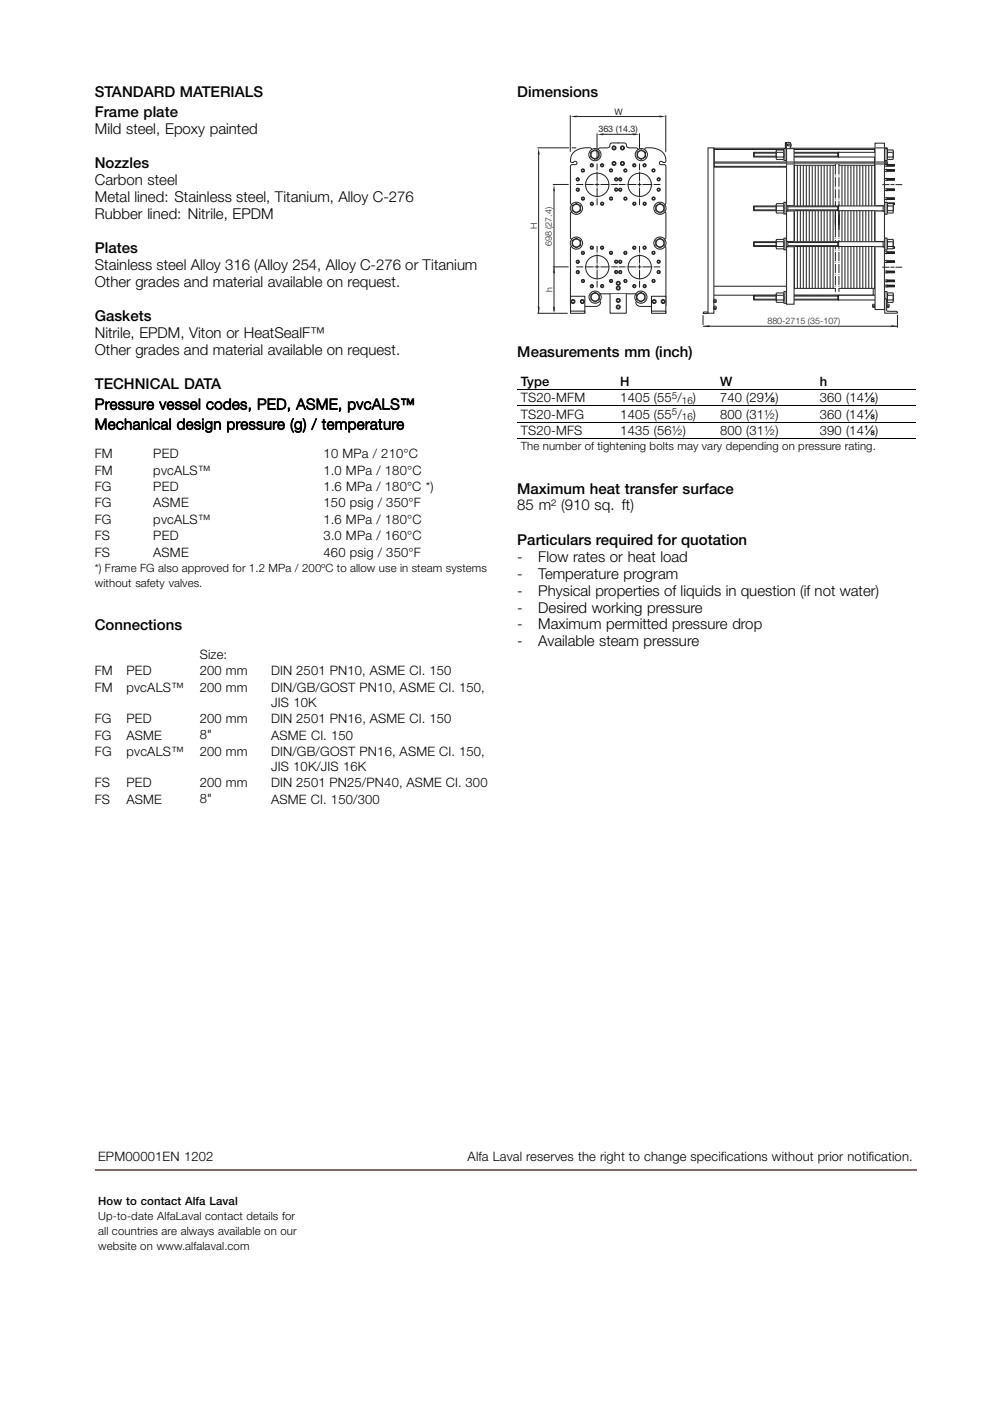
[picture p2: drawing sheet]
<svg xmlns="http://www.w3.org/2000/svg" width="210mm" height="297mm" viewBox="0 0 210 297" stroke-linecap="round" stroke-linejoin="round" font-family="sans-serif">
<path d="M151.2 60.7h33.9v1.9h-33.9z" fill="none" stroke="#231f20" stroke-width=".21"/>
<path d="M187.6 34.2h.5l-.1 .8-.4-.1z" fill="#fff"/>
<path d="M187.6 34.2h.5l-.1 .8-.4-.1z" fill="none" stroke="#231f20" stroke-width=".21"/>
<path d="M188.1 34.3l-.1 .5z" fill="#fff"/>
<path d="M188.1 34.3l-.1 .5" fill="none" stroke="#231f20" stroke-width=".21"/>
<path d="M187.6 34.8l.5 .1z" fill="#fff"/>
<path d="M187.6 34.9h.5" fill="none" stroke="#231f20" stroke-width=".21"/>
<path d="M187.7 34.4h.3z" fill="#fff"/>
<path d="M187.7 34.4h.3" fill="none" stroke="#231f20" stroke-width=".21"/>
<path d="M187.6 34.3l.1 .5z" fill="#fff"/>
<path d="M114 31.3h6.7M114.2 32.3v34.1M117.2 39.1h3.4M120.9 24.4v7.8M121.2 31.3h1M122.2 24.7h17.9M127.5 28.5h7.2M141.2 24.4v7.8M187.6 34.3l.1 .5M117.2 56.6h3.4M117.5 40.2v25.8M114 66.4h6.4" fill="none" stroke="#231f20" stroke-width=".21"/>
<g fill="#231f20">
<path d="M120.9 24.7l1.6-.2-.3 .2v.2z"/>
<path d="M139.7 24.5l1.5 .2-1.3 .2 .1-.2z"/>
<path d="M126.6 28.5l1.5-.2-.3 .2 .1 .2z"/>
<path d="M114.2 31.4l.2 1.5-.2-.3-.2 .1z"/>
<path d="M117.5 39.1l.2 1.6-.2-.3h-.2z"/>
<path d="M117.5 56.6l.2 1.6-.2-.4-.2 .1z"/>
<path d="M117.3 64.8l.2 .4 .2-.1-.2 1.3z"/>
<path d="M114 64.9l.2 .3 .2-.1-.2 1.3z"/>
</g>
<path d="M149.1 69.2h41.2M149.1 66.8v2.1M190.3 66.7v2.8" fill="none" stroke="#231f20" stroke-width=".21"/>
<g fill="#231f20">
<path d="M149.1 69.2l1.5-.2-.3 .2 .1 .2z"/>
<path d="M188.9 69l1.4 .2-1.6 .2 .3-.2z"/>
</g>
<circle cx="130.2" cy="34.7" r=".42" fill="#fff"/>
<circle cx="130.2" cy="34.7" r=".42" fill="none" stroke="#231f20" stroke-width=".21"/>
<path d="M129.9 34.5l.3-.2 .3 .2v.3l-.3 .2-.3-.2z" fill="#fff"/>
<path d="M129.9 34.5l.3-.2 .3 .2v.3l-.3 .2-.3-.2z" fill="none" stroke="#231f20" stroke-width=".21"/>
<circle cx="130.2" cy="34.7" r=".28" fill="#fff"/>
<circle cx="130.2" cy="34.7" r=".28" fill="none" stroke="#231f20" stroke-width=".21"/>
<circle cx="132" cy="34.7" r=".42" fill="#fff"/>
<circle cx="132" cy="34.7" r=".42" fill="none" stroke="#231f20" stroke-width=".21"/>
<path d="M131.7 34.5l.3-.2 .3 .2v.3l-.3 .2-.3-.2z" fill="#fff"/>
<path d="M131.7 34.5l.3-.2 .3 .2v.3l-.3 .2-.3-.2z" fill="none" stroke="#231f20" stroke-width=".21"/>
<circle cx="132" cy="34.7" r=".28" fill="#fff"/>
<circle cx="132" cy="34.7" r=".28" fill="none" stroke="#231f20" stroke-width=".21"/>
<circle cx="130.2" cy="31.4" r=".42" fill="#fff"/>
<circle cx="130.2" cy="31.4" r=".42" fill="none" stroke="#231f20" stroke-width=".21"/>
<path d="M129.9 31.2l.3-.2 .3 .2v.3l-.3 .2-.3-.2z" fill="#fff"/>
<path d="M129.9 31.2l.3-.2 .3 .2v.3l-.3 .2-.3-.2z" fill="none" stroke="#231f20" stroke-width=".21"/>
<circle cx="130.2" cy="31.4" r=".28" fill="#fff"/>
<circle cx="130.2" cy="31.4" r=".28" fill="none" stroke="#231f20" stroke-width=".21"/>
<circle cx="132" cy="31.4" r=".42" fill="#fff"/>
<circle cx="132" cy="31.4" r=".42" fill="none" stroke="#231f20" stroke-width=".21"/>
<path d="M131.7 31.2l.3-.2 .3 .2v.3l-.3 .2-.3-.2z" fill="#fff"/>
<path d="M131.7 31.2l.3-.2 .3 .2v.3l-.3 .2-.3-.2z" fill="none" stroke="#231f20" stroke-width=".21"/>
<circle cx="132" cy="31.4" r=".28" fill="#fff"/>
<circle cx="132" cy="31.4" r=".28" fill="none" stroke="#231f20" stroke-width=".21"/>
<path d="M150.9 63.8l.2-.1v2.8h-2l.2-.4h1.5z" fill="#fff"/>
<path d="M131.1 30.3h-1.4a.67 .67 0 0 0-.5 .8l-.4 .2-1.7 .1a1.09 1.09 0 0 0-.2 1.3v.1h-1.5l-.1-1.4a4.3 4.3 0 0 0-3.8 1.1l-.4 .7-.2 1 .1 .2h.6l.4-.2 .2 .1 .1 .3a.89 .89 0 0 1-1 .3l-.3 .1-.1 .3v7.8l.2 .2 .5 .1v1.5h-.5l-.2 .3v5.2l.1 .2 .6 .1v1.6h-.5l-.2 .2v12.2l.3 .3h5.1a.97 .97 0 0 0 1-.9l-.2-.2-.9-.1v-1.5h4.9M150.9 63.8l.2-.1v2.8h-2l.2-.4h1.5z" fill="none" stroke="#231f20" stroke-width=".21"/>
<circle cx="122.2" cy="44.2" r="1.29" fill="#fff"/>
<circle cx="122.2" cy="44.2" r="1.29" fill="none" stroke="#231f20" stroke-width=".21"/>
<path d="M121.3 43.6l.9-.5 .9 .5v1.1l-.9 .5-.9-.5z" fill="#fff"/>
<path d="M121.3 43.6l.9-.5 .9 .5v1.1l-.9 .5-.9-.5z" fill="none" stroke="#231f20" stroke-width=".21"/>
<circle cx="122.2" cy="44.2" r=".83" fill="#fff"/>
<circle cx="122.2" cy="44.2" r=".83" fill="none" stroke="#231f20" stroke-width=".21"/>
<circle cx="126.1" cy="32.8" r="1.29" fill="#fff"/>
<circle cx="126.1" cy="32.8" r="1.29" fill="none" stroke="#231f20" stroke-width=".21"/>
<path d="M125.2 32.3l.9-.6 .9 .6v1l-.9 .5-.9-.5z" fill="#fff"/>
<path d="M125.2 32.3l.9-.6 .9 .6v1l-.9 .5-.9-.5z" fill="none" stroke="#231f20" stroke-width=".21"/>
<circle cx="126.1" cy="32.8" r=".83" fill="#fff"/>
<circle cx="126.1" cy="32.8" r=".83" fill="none" stroke="#231f20" stroke-width=".21"/>
<circle cx="122.2" cy="51.5" r="1.29" fill="#fff"/>
<circle cx="122.2" cy="51.5" r="1.29" fill="none" stroke="#231f20" stroke-width=".21"/>
<path d="M121.3 51l.9-.5 .9 .5v1l-.9 .6-.9-.6z" fill="#fff"/>
<path d="M121.3 51l.9-.5 .9 .5v1l-.9 .6-.9-.6z" fill="none" stroke="#231f20" stroke-width=".21"/>
<circle cx="122.2" cy="51.5" r=".83" fill="#fff"/>
<circle cx="122.2" cy="51.5" r=".83" fill="none" stroke="#231f20" stroke-width=".21"/>
<circle cx="126.2" cy="63" r="1.29" fill="#fff"/>
<circle cx="126.2" cy="63" r="1.29" fill="none" stroke="#231f20" stroke-width=".21"/>
<path d="M125.3 62.5l.9-.5 .9 .5v1l-.9 .5-.9-.5z" fill="#fff"/>
<path d="M125.3 62.5l.9-.5 .9 .5v1l-.9 .5-.9-.5z" fill="none" stroke="#231f20" stroke-width=".21"/>
<circle cx="126.2" cy="63" r=".83" fill="#fff"/>
<circle cx="126.2" cy="63" r=".83" fill="none" stroke="#231f20" stroke-width=".21"/>
<path d="M121 62.8h3v3.6h-3z" fill="#fff"/>
<path d="M121 62.8h3v3.6h-3z" fill="none" stroke="#231f20" stroke-width=".21"/>
<path d="M121 66h3v.4h-3z" fill="#fff"/>
<path d="M121 66h3v.4h-3z" fill="none" stroke="#231f20" stroke-width=".21"/>
<circle cx="131.1" cy="62.9" r=".28" fill="#fff"/>
<g fill="none" stroke="#231f20" stroke-width=".21">
<path d="M126.6 28.3v5.7"/>
<circle cx="131.1" cy="62.9" r=".28"/>
</g>
<path d="M134 28.3l1.6 .2-1.3 .2v-.2z" fill="#231f20"/>
<path d="M131 30.3h1.4a.67 .67 0 0 1 .5 .8l.4 .2 1.7 .1a1.09 1.09 0 0 1 .3 1.3v.1h1.4l.1-1.4a4.3 4.3 0 0 1 3.9 1.1l.3 .7 .2 1-.1 .2h-.6l-.3-.2-.3 .1-.1 .3a.89 .89 0 0 0 1 .3l.3 .1 .1 .3v7.8l-.1 .2-.6 .1v1.5h.5l.2 .3v5.2l-.1 .2-.6 .1v1.6h.5l.2 .2v12.2l-.3 .3h-5.1a.97 .97 0 0 1-1-.9l.2-.2 .9-.1v-1.5h-4.9" fill="none" stroke="#231f20" stroke-width=".21"/>
<circle cx="139.9" cy="44.2" r="1.29" fill="#fff"/>
<circle cx="139.9" cy="44.2" r="1.29" fill="none" stroke="#231f20" stroke-width=".21"/>
<path d="M139 43.6l.9-.5 .9 .5v1.1l-.9 .5-.9-.5z" fill="#fff"/>
<path d="M139 43.6l.9-.5 .9 .5v1.1l-.9 .5-.9-.5z" fill="none" stroke="#231f20" stroke-width=".21"/>
<circle cx="139.9" cy="44.2" r=".83" fill="#fff"/>
<circle cx="139.9" cy="44.2" r=".83" fill="none" stroke="#231f20" stroke-width=".21"/>
<circle cx="139.9" cy="51.5" r="1.29" fill="#fff"/>
<circle cx="139.9" cy="51.5" r="1.29" fill="none" stroke="#231f20" stroke-width=".21"/>
<path d="M139 51l.9-.5 .9 .5v1l-.9 .6-.9-.6z" fill="#fff"/>
<path d="M139 51l.9-.5 .9 .5v1l-.9 .6-.9-.6z" fill="none" stroke="#231f20" stroke-width=".21"/>
<circle cx="139.9" cy="51.5" r=".83" fill="#fff"/>
<circle cx="139.9" cy="51.5" r=".83" fill="none" stroke="#231f20" stroke-width=".21"/>
<path d="M138.1 62.8h3.1v3.6h-3.1z" fill="#fff"/>
<path d="M138.1 62.8h3.1v3.6h-3.1z" fill="none" stroke="#231f20" stroke-width=".21"/>
<path d="M138.1 66h3.1v.4h-3.1z" fill="#fff"/>
<path d="M138.1 66h3.1v.4h-3.1z" fill="none" stroke="#231f20" stroke-width=".21"/>
<path d="M129.3 62.3h3.5v4.1h-3.5z" fill="#fff"/>
<path d="M135.6 28.3v5.7M129.3 62.3v4.1h3.5v-4.1" fill="none" stroke="#231f20" stroke-width=".21"/>
<path d="M150.1 31.3h1.3v35.1h-1.3z" fill="#fff"/>
<path d="M150.1 31.3h1.3v35.1h-1.3z" fill="none" stroke="#231f20" stroke-width=".21"/>
<path d="M151.5 31.4h34v4h-34z" fill="#fff"/>
<path d="M151.5 31.4h34v4h-34zM151.5 34.3h34M151.5 34.6h34M151.5 31.7h34M151.5 35.3h34" fill="none" stroke="#231f20" stroke-width=".21"/>
<path d="M168.4 35h17.1v26.1h-17.1z" fill="#fff"/>
<g fill="none" stroke="#231f20" stroke-width=".21">
<path d="M168.4 35h17.1v26.1h-17.1zM169.1 35v26.1M169.7 35v26.1M170.3 35v26.1M171 35v26.1M171.6 35v26.1M172.2 35v26.1M172.8 35v26.1M173.5 35v26.1M174.1 35v26.1M174.7 35v26.1M175.4 35v26.1"/>
<path d="M176 35v26.1M176.6 35v26.1M177.6 35v26.1M178.5 35v26.1M179.2 35v26.1M179.8 35v26.1M180.4 35v26.1M181 35v26.1M181.7 35v26.1M182.3 35v26.1M182.9 35v26.1M183.6 35v26.1"/>
<path d="M184.2 35v26.1M184.8 35v26.1"/>
</g>
<path d="M177.1 34.9h.8v26.7h-.8z" fill="#fff"/>
<g fill="none" stroke="#231f20" stroke-width=".21">
<path d="M177.1 34.7v2.3M177.1 37.2v.2M177.1 37.6v2M177.1 39.8v.1M177.9 34.7v2.3M177.9 37.2v.2M177.9 37.6v2M177.9 39.8v.1M177.1 40.1v2M177.1 42.3v.1M177.1 42.7v7.6M177.1 50.5v.2"/>
<path d="M177.1 50.9v2M177.1 53.1v.1M177.1 53.4v2M177.1 55.6v.1M177.1 56v1.9M177.1 58.1v.2M177.1 58.5v2M177.9 40.1v2M177.9 42.3v.1M177.9 42.7v7.6M177.9 50.5v.2M177.9 50.9v2"/>
<path d="M177.9 53.1v.1M177.9 53.4v2M177.9 55.6v.1M177.9 56v1.9M177.9 58.1v.2M177.9 58.5v2M177.1 60.7v.1M177.1 61v.9M177.9 60.7v.1M177.9 61v.9"/>
</g>
<path d="M185.1 64.5l.4 .1-.1 .6h-.3z" fill="#fff"/>
<path d="M185.1 64.5l.4 .1-.1 .6h-.3z" fill="none" stroke="#231f20" stroke-width=".21"/>
<path d="M185.5 64.6l-.1 .4z" fill="#fff"/>
<path d="M185.5 64.6l-.1 .4" fill="none" stroke="#231f20" stroke-width=".21"/>
<path d="M185.1 65l.4 .1z" fill="#fff"/>
<path d="M185 65.1h.5" fill="none" stroke="#231f20" stroke-width=".21"/>
<path d="M185.1 64.7h.3z" fill="#fff"/>
<path d="M185.1 64.7h.3" fill="none" stroke="#231f20" stroke-width=".21"/>
<path d="M185 64.6l.1 .4z" fill="#fff"/>
<path d="M185 64.6l.1 .4" fill="none" stroke="#231f20" stroke-width=".21"/>
<path d="M151.4 63.5h.4v.6h-.4z" fill="#fff"/>
<path d="M151.4 63.5h.4v.6h-.4z" fill="none" stroke="#231f20" stroke-width=".21"/>
<path d="M151.8 63.6v.4z" fill="#fff"/>
<path d="M151.8 63.6v.4" fill="none" stroke="#231f20" stroke-width=".21"/>
<path d="M151.4 64l.4 .1z" fill="#fff"/>
<path d="M151.4 64.1h.4" fill="none" stroke="#231f20" stroke-width=".21"/>
<path d="M151.4 63.6h.4z" fill="#fff"/>
<path d="M151.4 63.6h.4" fill="none" stroke="#231f20" stroke-width=".21"/>
<path d="M151.4 63.6v.4z" fill="#fff"/>
<path d="M151.4 63.6v.4" fill="none" stroke="#231f20" stroke-width=".21"/>
<path d="M151.4 64.9l.4 .1v.6h-.4z" fill="#fff"/>
<path d="M151.4 64.9l.4 .1v.6h-.4z" fill="none" stroke="#231f20" stroke-width=".21"/>
<path d="M151.8 65v.4z" fill="#fff"/>
<path d="M151.8 65v.4" fill="none" stroke="#231f20" stroke-width=".21"/>
<path d="M151.4 65.4l.4 .1z" fill="#fff"/>
<path d="M151.4 65.5h.4" fill="none" stroke="#231f20" stroke-width=".21"/>
<path d="M151.4 65.1h.4z" fill="#fff"/>
<path d="M151.4 65.1h.4" fill="none" stroke="#231f20" stroke-width=".21"/>
<path d="M151.4 65v.4z" fill="#fff"/>
<path d="M151.4 65v.4" fill="none" stroke="#231f20" stroke-width=".21"/>
<path d="M187.5 53.4h2.1l.1 .2-2.2 .1z" fill="#fff"/>
<path d="M187.5 53.4l2.2 .1-.1 .2h-2.1M188.2 53.5v.2M189.6 53.4v.3M189.6 53.5l-1.5-.1v.4l1.5-.1" fill="none" stroke="#231f20" stroke-width=".21"/>
<path d="M187.5 52.3h2.1l.1 .3-2.2 .1z" fill="#fff"/>
<path d="M187.5 52.3l2.2 .1-.1 .3h-2.1M188.2 52.4v.2M189.6 52.3v.4M189.6 52.4l-1.5-.1v.4l1.5-.1" fill="none" stroke="#231f20" stroke-width=".21"/>
<path d="M187.5 55.3h2.1l.1 .2-2.2 .1z" fill="#fff"/>
<path d="M187.5 55.3l2.2 .1-.1 .2h-2.1M188.2 55.4v.2M189.6 55.3v.3M189.6 55.4l-1.5-.1v.4l1.5-.1" fill="none" stroke="#231f20" stroke-width=".21"/>
<path d="M187.5 59.4h2.1l.1 .2-2.2 .1z" fill="#fff"/>
<path d="M187.5 59.4l2.2 .1-.1 .2h-2.1M188.2 59.5v.1M189.6 59.4v.3M189.6 59.5l-1.5-.1v.3l1.5-.1" fill="none" stroke="#231f20" stroke-width=".21"/>
<path d="M187.5 60.5h2.1l.1 .2-2.2 .1z" fill="#fff"/>
<path d="M187.5 60.5l2.2 .1-.1 .2h-2.1M188.2 60.5v.2M189.6 60.5v.3M189.6 60.5l-1.5-.1v.4l1.5-.1" fill="none" stroke="#231f20" stroke-width=".21"/>
<path d="M187.5 57.5h2.1l.1 .2-2.2 .1z" fill="#fff"/>
<path d="M187.5 57.5l2.2 .1-.1 .2h-2.1M188.2 57.6v.1M189.6 57.5v.4M189.6 57.6l-1.5-.1v.3h1.5" fill="none" stroke="#231f20" stroke-width=".21"/>
<path d="M187.5 35.9h2.1l.1 .3-2.2 .1z" fill="#fff"/>
<path d="M187.5 35.9l2.2 .2-.1 .2h-2.1M188.2 36v.2M189.6 35.9v.4M189.6 36l-1.5-.1v.4l1.5-.1" fill="none" stroke="#231f20" stroke-width=".21"/>
<path d="M187.5 34.9h2.1l.1 .2-2.2 .1z" fill="#fff"/>
<path d="M187.5 34.9l2.2 .1-.1 .2h-2.1M188.2 35v.1M189.6 34.9v.3M189.6 35l-1.5-.1v.3h1.5" fill="none" stroke="#231f20" stroke-width=".21"/>
<path d="M187.5 37.8h2.1l.1 .3-2.2 .1z" fill="#fff"/>
<path d="M187.5 37.8l2.2 .1-.1 .3h-2.1M188.2 37.9v.2M189.6 37.8v.4M189.6 37.9l-1.5-.1v.4l1.5-.1" fill="none" stroke="#231f20" stroke-width=".21"/>
<path d="M187.5 41.9h2.1l.1 .3-2.2 .1z" fill="#fff"/>
<path d="M187.5 41.9l2.2 .1-.1 .3h-2.1M188.2 42v.2M189.6 41.9v.4M189.6 42l-1.5-.1v.4l1.5-.1" fill="none" stroke="#231f20" stroke-width=".21"/>
<path d="M187.5 43h2.1l.1 .3-2.2 .1z" fill="#fff"/>
<path d="M187.5 43l2.2 .1-.1 .3h-2.1M188.2 43.1v.2M189.6 43v.4M189.6 43.1l-1.5-.1v.4l1.5-.1" fill="none" stroke="#231f20" stroke-width=".21"/>
<path d="M187.5 40h2.1l.1 .3-2.2 .1z" fill="#fff"/>
<path d="M187.5 40l2.2 .1-.1 .3h-2.1M188.2 40.1v.2M189.6 40v.4M189.6 40.1l-1.5-.1v.4l1.5-.1" fill="none" stroke="#231f20" stroke-width=".21"/>
<path d="M159.8 62.6h27.7l.1 .9-27.7 .1z" fill="#fff"/>
<path d="M159.8 62.8h17.8v.6h-17.8M159.8 62.6h27.7l.1 .9-27.7 .1zM159.9 62.6v1M177.6 62.8l.2-.2v1l-.2-.2" fill="none" stroke="#231f20" stroke-width=".21"/>
<path d="M188.2 62.1h1.1l.1 .1-.1 1.9h-1.1l-.1-1.7z" fill="#fff"/>
<path d="M188.2 62.1h1.1l.1 .1-.1 1.9h-1.1l-.1-1.7z" fill="none" stroke="#231f20" stroke-width=".21"/>
<path d="M189.4 62.4l-.1 .2 .1 .5-.2 .5z" fill="#fff"/>
<path d="M189.4 62.4l-.1 .2 .1 .5-.2 .5" fill="none" stroke="#231f20" stroke-width=".21"/>
<path d="M188.2 63.7l1-.1 .2 .2h-1.3z" fill="#fff"/>
<path d="M188.1 63.8l.2-.2h.9l.2 .2" fill="none" stroke="#231f20" stroke-width=".21"/>
<path d="M188.3 62.6h1z" fill="#fff"/>
<path d="M188.3 62.6h1" fill="none" stroke="#231f20" stroke-width=".21"/>
<path d="M188.1 62.4l.2 1.2-.2-.5 .2-.5z" fill="#fff"/>
<path d="M188.1 62.4l.2 .2-.2 .5 .2 .5" fill="none" stroke="#231f20" stroke-width=".21"/>
<path d="M166.7 62.5h1.7z" fill="#fff"/>
<path d="M166.7 62.5h1.7" fill="none" stroke="#231f20" stroke-width=".21"/>
<path d="M166.7 63.7h1.7z" fill="#fff"/>
<path d="M166.7 63.7h1.7" fill="none" stroke="#231f20" stroke-width=".21"/>
<path d="M166.7 62.5h.3v1.2h-.3z" fill="#fff"/>
<path d="M166.7 62.5h.3v1.2h-.3z" fill="none" stroke="#231f20" stroke-width=".21"/>
<path d="M185.5 62.5h2z" fill="#fff"/>
<path d="M185.5 62.5h2" fill="none" stroke="#231f20" stroke-width=".21"/>
<path d="M185.5 63.7h2z" fill="#fff"/>
<path d="M185.5 63.7h2" fill="none" stroke="#231f20" stroke-width=".21"/>
<path d="M166.2 61.8l.5 .1v2.4h-.5z" fill="#fff"/>
<path d="M166.2 61.8l.5 .1v2.4h-.5z" fill="none" stroke="#231f20" stroke-width=".21"/>
<path d="M164.7 62.1h1.4l.1 .1-.1 1.9h-1.5v-1.7z" fill="#fff"/>
<path d="M164.7 62.1h1.4l.1 .1-.1 1.9h-1.5v-1.7z" fill="none" stroke="#231f20" stroke-width=".21"/>
<path d="M164.6 62.4l.1 1.2-.1-.5 .1-.5z" fill="#fff"/>
<path d="M164.6 62.4l.1 .2-.1 .5 .1 .5" fill="none" stroke="#231f20" stroke-width=".21"/>
<path d="M164.6 63.7l1.5-.1 .1 .2h-1.6z" fill="#fff"/>
<path d="M164.6 63.8l.1-.2h1.4l.1 .2" fill="none" stroke="#231f20" stroke-width=".21"/>
<path d="M166.2 62.4l-.1 .2 .1 .5-.1 .5z" fill="#fff"/>
<path d="M166.2 62.4l-.1 .2 .1 .5-.1 .5" fill="none" stroke="#231f20" stroke-width=".21"/>
<path d="M164.7 62.6h1.4z" fill="#fff"/>
<path d="M164.7 62.6h1.4" fill="none" stroke="#231f20" stroke-width=".21"/>
<path d="M187.2 62.6h.4v1.1h-.4z" fill="#fff"/>
<path d="M187.2 62.6h.4v1.1h-.4z" fill="none" stroke="#231f20" stroke-width=".21"/>
<path d="M187.6 61.8l.5 .1v2.5l-.5-.1z" fill="#fff"/>
<path d="M187.6 61.8l.5 .1v2.5l-.5-.1z" fill="none" stroke="#231f20" stroke-width=".21"/>
<path d="M187.6 63.3l.3 .1 .1 .2v2.3l2 .1 .2 .1 .1 .3h-2.7z" fill="#fff"/>
<path d="M187.6 63.3l.3 .1 .1 .2v2.3l2 .1 .2 .1 .1 .3h-2.7z" fill="none" stroke="#231f20" stroke-width=".21"/>
<path d="M187.6 31.3l.5 .1-.1 .7h-.4z" fill="#fff"/>
<path d="M187.6 31.3l.5 .1-.1 .7h-.4z" fill="none" stroke="#231f20" stroke-width=".21"/>
<path d="M188.1 31.4l-.1 .5z" fill="#fff"/>
<path d="M188.1 31.4l-.1 .5" fill="none" stroke="#231f20" stroke-width=".21"/>
<path d="M187.6 31.9l.5 .1z" fill="#fff"/>
<path d="M187.6 32h.5" fill="none" stroke="#231f20" stroke-width=".21"/>
<path d="M187.7 31.5h.3z" fill="#fff"/>
<path d="M187.7 31.5h.3" fill="none" stroke="#231f20" stroke-width=".21"/>
<path d="M187.6 31.4l.1 .5z" fill="#fff"/>
<path d="M187.6 31.4l.1 .5" fill="none" stroke="#231f20" stroke-width=".21"/>
<path d="M188.1 64.5l.4 .1-.1 .6h-.3z" fill="#fff"/>
<path d="M188.1 64.5l.4 .1-.1 .6h-.3z" fill="none" stroke="#231f20" stroke-width=".21"/>
<path d="M188.5 64.6l-.1 .4z" fill="#fff"/>
<path d="M188.5 64.6l-.1 .4" fill="none" stroke="#231f20" stroke-width=".21"/>
<path d="M188.1 65l.4 .1z" fill="#fff"/>
<path d="M188 65.1h.5" fill="none" stroke="#231f20" stroke-width=".21"/>
<path d="M188.1 64.7h.3z" fill="#fff"/>
<path d="M188.1 64.7h.3" fill="none" stroke="#231f20" stroke-width=".21"/>
<path d="M188 64.6l.1 .4z" fill="#fff"/>
<path d="M188 64.6l.1 .4" fill="none" stroke="#231f20" stroke-width=".21"/>
<circle cx="167.1" cy="30.8" r=".62" fill="#fff"/>
<circle cx="167.1" cy="30.8" r=".62" fill="none" stroke="#231f20" stroke-width=".21"/>
<path d="M166.7 30.2h.8v3.8h-.8z" fill="#fff"/>
<path d="M166.7 30.2h.8v3.8h-.8z" fill="none" stroke="#231f20" stroke-width=".21"/>
<path d="M166.5 30.2h.2v3.8h-.2z" fill="#fff"/>
<path d="M166.5 30.2h.2v3.8h-.2z" fill="none" stroke="#231f20" stroke-width=".21"/>
<circle cx="167.2" cy="30.7" r=".2" fill="#fff"/>
<circle cx="167.2" cy="30.7" r=".2" fill="none" stroke="#231f20" stroke-width=".21"/>
<path d="M159.8 32.3h27.7l.1 .9-27.7 .1z" fill="#fff"/>
<path d="M159.8 32.5h17.8v.6h-17.8M159.8 32.3h27.7l.1 .9-27.7 .1zM159.9 32.3v1M177.6 32.5l.2-.2v1l-.2-.2" fill="none" stroke="#231f20" stroke-width=".21"/>
<path d="M188.2 31.8h1.1l.1 .1-.1 1.9-1.1-.1-.1-1.6z" fill="#fff"/>
<path d="M188.2 31.8h1.1l.1 .1-.1 1.9-1.1-.1-.1-1.6z" fill="none" stroke="#231f20" stroke-width=".21"/>
<path d="M189.4 32.1l-.1 .2 .1 .5-.2 .5z" fill="#fff"/>
<path d="M189.4 32.1l-.1 .2 .1 .5-.2 .5" fill="none" stroke="#231f20" stroke-width=".21"/>
<path d="M188.2 33.3h1l.2 .2h-1.3z" fill="#fff"/>
<path d="M188.1 33.5l.2-.2h.9l.2 .2" fill="none" stroke="#231f20" stroke-width=".21"/>
<path d="M188.3 32.3h1z" fill="#fff"/>
<path d="M188.3 32.3h1" fill="none" stroke="#231f20" stroke-width=".21"/>
<path d="M188.1 32.1l.2 1.2-.2-.5 .2-.5z" fill="#fff"/>
<path d="M188.1 32.1l.2 .2-.2 .5 .2 .5" fill="none" stroke="#231f20" stroke-width=".21"/>
<path d="M166.7 32.2h1.7z" fill="#fff"/>
<path d="M166.7 32.2h1.7" fill="none" stroke="#231f20" stroke-width=".21"/>
<path d="M166.7 33.4h1.7z" fill="#fff"/>
<path d="M166.7 33.4h1.7" fill="none" stroke="#231f20" stroke-width=".21"/>
<path d="M166.7 32.2h.3v1.2h-.3z" fill="#fff"/>
<path d="M166.7 32.2h.3v1.2h-.3z" fill="none" stroke="#231f20" stroke-width=".21"/>
<path d="M185.5 32.2h2z" fill="#fff"/>
<path d="M185.5 32.2h2" fill="none" stroke="#231f20" stroke-width=".21"/>
<path d="M185.5 33.4h2z" fill="#fff"/>
<path d="M185.5 33.4h2" fill="none" stroke="#231f20" stroke-width=".21"/>
<path d="M166.2 31.5h.5v2.5h-.5z" fill="#fff"/>
<path d="M166.2 31.5h.5v2.5h-.5z" fill="none" stroke="#231f20" stroke-width=".21"/>
<path d="M164.7 31.8h1.4l.1 .1-.1 1.9-1.5-.1v-1.6z" fill="#fff"/>
<path d="M164.7 31.8h1.4l.1 .1-.1 1.9-1.5-.1v-1.6z" fill="none" stroke="#231f20" stroke-width=".21"/>
<path d="M164.6 32.1l.1 1.2-.1-.5 .1-.5z" fill="#fff"/>
<path d="M164.6 32.1l.1 .2-.1 .5 .1 .5" fill="none" stroke="#231f20" stroke-width=".21"/>
<path d="M164.6 33.3h1.5l.1 .2h-1.6z" fill="#fff"/>
<path d="M164.6 33.5l.1-.2h1.4l.1 .2" fill="none" stroke="#231f20" stroke-width=".21"/>
<path d="M166.2 32.1l-.1 .2 .1 .5-.1 .5z" fill="#fff"/>
<path d="M166.2 32.1l-.1 .2 .1 .5-.1 .5" fill="none" stroke="#231f20" stroke-width=".21"/>
<path d="M164.7 32.3h1.4z" fill="#fff"/>
<path d="M164.7 32.3h1.4" fill="none" stroke="#231f20" stroke-width=".21"/>
<path d="M187.2 32.2h.4v1.2h-.4z" fill="#fff"/>
<path d="M187.2 32.2h.4v1.2h-.4z" fill="none" stroke="#231f20" stroke-width=".21"/>
<path d="M187.6 31.5h.5v2.6l-.5-.1z" fill="#fff"/>
<path d="M187.6 31.5h.5v2.6l-.5-.1z" fill="none" stroke="#231f20" stroke-width=".21"/>
<path d="M185.5 30.4h2v35.2h-2z" fill="#fff"/>
<path d="M185.5 30.4h2v35.2h-2z" fill="none" stroke="#231f20" stroke-width=".21"/>
<path d="M185.5 34.4h2z" fill="#fff"/>
<path d="M185.5 34.4h2" fill="none" stroke="#231f20" stroke-width=".21"/>
<path d="M185.5 34.8h2z" fill="#fff"/>
<path d="M185.5 34.8h2" fill="none" stroke="#231f20" stroke-width=".21"/>
<path d="M166.8 31.5h1.6v33h-1.6z" fill="#fff"/>
<path d="M166.8 31.5h1.6v33h-1.6z" fill="none" stroke="#231f20" stroke-width=".21"/>
<path d="M166.8 34.4h1.6z" fill="#fff"/>
<path d="M166.8 34.4h1.6" fill="none" stroke="#231f20" stroke-width=".21"/>
<path d="M166.8 34.8h1.6z" fill="#fff"/>
<path d="M166.8 34.8h1.6M187.1 39.1h1.4M188.6 39.1h.1M188.8 39.1h.9M189.8 39.1h.1M189.9 39.1h1.4M187.1 56.7h1.4M188.6 56.7h.1M188.8 56.7h.9M189.8 56.7h.1M189.9 56.7h1.4" fill="none" stroke="#231f20" stroke-width=".21"/>
<path d="M159.8 43.7h27.7l.1 .9-27.7 .1z" fill="#fff"/>
<path d="M159.8 43.8h17.8v.7h-17.8M159.8 43.7h27.7l.1 .9-27.7 .1zM159.9 43.7v1M177.6 43.8l.2-.1v1l-.2-.2" fill="none" stroke="#231f20" stroke-width=".21"/>
<path d="M188.2 43.2h1.1l.1 .1-.1 1.9-1.1-.1-.1-1.7z" fill="#fff"/>
<path d="M188.2 43.2h1.1l.1 .1-.1 1.9-1.1-.1-.1-1.7z" fill="none" stroke="#231f20" stroke-width=".21"/>
<path d="M189.4 43.4l-.1 .3 .1 .5-.2 .5z" fill="#fff"/>
<path d="M189.4 43.4l-.1 .3 .1 .5-.2 .5" fill="none" stroke="#231f20" stroke-width=".21"/>
<path d="M188.2 44.7h1l.2 .2h-1.3z" fill="#fff"/>
<path d="M188.1 44.9l.2-.2h.9l.2 .2" fill="none" stroke="#231f20" stroke-width=".21"/>
<path d="M188.3 43.7h1z" fill="#fff"/>
<path d="M188.3 43.7h1" fill="none" stroke="#231f20" stroke-width=".21"/>
<path d="M188.1 43.4l.2 1.3-.2-.5 .2-.5z" fill="#fff"/>
<path d="M188.1 43.4l.2 .3-.2 .5 .2 .5" fill="none" stroke="#231f20" stroke-width=".21"/>
<path d="M166.7 43.6h1.7z" fill="#fff"/>
<path d="M166.7 43.6h1.7" fill="none" stroke="#231f20" stroke-width=".21"/>
<path d="M166.7 44.7h1.7z" fill="#fff"/>
<path d="M166.7 44.7h1.7" fill="none" stroke="#231f20" stroke-width=".21"/>
<path d="M166.7 43.6h.3v1.1h-.3z" fill="#fff"/>
<path d="M166.7 43.6h.3v1.1h-.3z" fill="none" stroke="#231f20" stroke-width=".21"/>
<path d="M185.5 43.6h2z" fill="#fff"/>
<path d="M185.5 43.6h2" fill="none" stroke="#231f20" stroke-width=".21"/>
<path d="M185.5 44.7h2z" fill="#fff"/>
<path d="M185.5 44.7h2" fill="none" stroke="#231f20" stroke-width=".21"/>
<path d="M166.2 42.9h.5v2.5l-.5-.1z" fill="#fff"/>
<path d="M166.2 42.9h.5v2.5l-.5-.1z" fill="none" stroke="#231f20" stroke-width=".21"/>
<path d="M164.7 43.2h1.4l.1 .1-.1 1.9-1.5-.1v-1.7z" fill="#fff"/>
<path d="M164.7 43.2h1.4l.1 .1-.1 1.9-1.5-.1v-1.7z" fill="none" stroke="#231f20" stroke-width=".21"/>
<path d="M164.6 43.4l.1 1.3-.1-.5 .1-.5z" fill="#fff"/>
<path d="M164.6 43.4l.1 .3-.1 .5 .1 .5" fill="none" stroke="#231f20" stroke-width=".21"/>
<path d="M164.6 44.7h1.5l.1 .2h-1.6z" fill="#fff"/>
<path d="M164.6 44.9l.1-.2h1.4l.1 .2" fill="none" stroke="#231f20" stroke-width=".21"/>
<path d="M166.2 43.4l-.1 .3 .1 .5-.1 .5z" fill="#fff"/>
<path d="M166.2 43.4l-.1 .3 .1 .5-.1 .5" fill="none" stroke="#231f20" stroke-width=".21"/>
<path d="M164.7 43.7h1.4z" fill="#fff"/>
<path d="M164.7 43.7h1.4" fill="none" stroke="#231f20" stroke-width=".21"/>
<path d="M187.2 43.6h.4v1.2h-.4z" fill="#fff"/>
<path d="M187.2 43.6h.4v1.2h-.4z" fill="none" stroke="#231f20" stroke-width=".21"/>
<path d="M187.6 42.9h.5v2.5h-.5z" fill="#fff"/>
<path d="M187.6 42.9h.5v2.5h-.5z" fill="none" stroke="#231f20" stroke-width=".21"/>
<path d="M159.8 51.3h27.7l.1 .9-27.7 .1z" fill="#fff"/>
<path d="M159.8 51.4h17.8v.7h-17.8M159.8 51.3h27.7l.1 .9-27.7 .1zM159.9 51.3v1M177.6 51.4l.2-.1v1l-.2-.2" fill="none" stroke="#231f20" stroke-width=".21"/>
<path d="M188.2 50.8h1.1l.1 .1-.1 1.9-1.1-.1-.1-1.7z" fill="#fff"/>
<path d="M188.2 50.8h1.1l.1 .1-.1 1.9-1.1-.1-.1-1.7z" fill="none" stroke="#231f20" stroke-width=".21"/>
<path d="M189.4 51l-.1 .3 .1 .5-.2 .5z" fill="#fff"/>
<path d="M189.4 51l-.1 .3 .1 .5-.2 .5" fill="none" stroke="#231f20" stroke-width=".21"/>
<path d="M188.2 52.3h1l.2 .2h-1.3z" fill="#fff"/>
<path d="M188.1 52.5l.2-.2h.9l.2 .2" fill="none" stroke="#231f20" stroke-width=".21"/>
<path d="M188.3 51.3h1z" fill="#fff"/>
<path d="M188.3 51.3h1" fill="none" stroke="#231f20" stroke-width=".21"/>
<path d="M188.1 51l.2 1.3-.2-.5 .2-.5z" fill="#fff"/>
<path d="M188.1 51l.2 .3-.2 .5 .2 .5" fill="none" stroke="#231f20" stroke-width=".21"/>
<path d="M166.7 51.2h1.7z" fill="#fff"/>
<path d="M166.7 51.2h1.7" fill="none" stroke="#231f20" stroke-width=".21"/>
<path d="M166.7 52.3h1.7z" fill="#fff"/>
<path d="M166.7 52.3h1.7" fill="none" stroke="#231f20" stroke-width=".21"/>
<path d="M166.7 51.2h.3v1.1h-.3z" fill="#fff"/>
<path d="M166.7 51.2h.3v1.1h-.3z" fill="none" stroke="#231f20" stroke-width=".21"/>
<path d="M185.5 51.2h2z" fill="#fff"/>
<path d="M185.5 51.2h2" fill="none" stroke="#231f20" stroke-width=".21"/>
<path d="M185.5 52.3h2z" fill="#fff"/>
<path d="M185.5 52.3h2" fill="none" stroke="#231f20" stroke-width=".21"/>
<path d="M166.2 50.5h.5v2.5l-.5-.1z" fill="#fff"/>
<path d="M166.2 50.5h.5v2.5l-.5-.1z" fill="none" stroke="#231f20" stroke-width=".21"/>
<path d="M164.7 50.8h1.4l.1 .1-.1 1.9-1.5-.1v-1.7z" fill="#fff"/>
<path d="M164.7 50.8h1.4l.1 .1-.1 1.9-1.5-.1v-1.7z" fill="none" stroke="#231f20" stroke-width=".21"/>
<path d="M164.6 51l.1 1.3-.1-.5 .1-.5z" fill="#fff"/>
<path d="M164.6 51l.1 .3-.1 .5 .1 .5" fill="none" stroke="#231f20" stroke-width=".21"/>
<path d="M164.6 52.3h1.5l.1 .2h-1.6z" fill="#fff"/>
<path d="M164.6 52.5l.1-.2h1.4l.1 .2" fill="none" stroke="#231f20" stroke-width=".21"/>
<path d="M166.2 51l-.1 .3 .1 .5-.1 .5z" fill="#fff"/>
<path d="M166.2 51l-.1 .3 .1 .5-.1 .5" fill="none" stroke="#231f20" stroke-width=".21"/>
<path d="M164.7 51.3h1.4z" fill="#fff"/>
<path d="M164.7 51.3h1.4" fill="none" stroke="#231f20" stroke-width=".21"/>
<path d="M187.2 51.2h.4v1.2h-.4z" fill="#fff"/>
<path d="M187.2 51.2h.4v1.2h-.4z" fill="none" stroke="#231f20" stroke-width=".21"/>
<path d="M187.6 50.5h.5v2.5h-.5z" fill="#fff"/>
<path d="M187.6 50.5h.5v2.5h-.5z" fill="none" stroke="#231f20" stroke-width=".21"/>
<path d="M185.6 31.4h1.9z" fill="#fff"/>
<path d="M185.6 31.4h1.9" fill="none" stroke="#231f20" stroke-width=".21"/>
<circle cx="121.5" cy="63.9" r=".42" fill="#fff"/>
<circle cx="121.5" cy="63.9" r=".42" fill="none" stroke="#231f20" stroke-width=".21"/>
<path d="M121.2 63.8l.3-.2 .3 .2v.3l-.3 .2-.3-.2z" fill="#fff"/>
<path d="M121.2 63.8l.3-.2 .3 .2v.3l-.3 .2-.3-.2z" fill="none" stroke="#231f20" stroke-width=".21"/>
<circle cx="121.5" cy="63.9" r=".28" fill="#fff"/>
<circle cx="121.5" cy="63.9" r=".28" fill="none" stroke="#231f20" stroke-width=".21"/>
<circle cx="123.5" cy="63.9" r=".42" fill="#fff"/>
<circle cx="123.5" cy="63.9" r=".42" fill="none" stroke="#231f20" stroke-width=".21"/>
<path d="M123.2 63.8l.3-.2 .3 .2v.3l-.3 .2-.3-.2z" fill="#fff"/>
<path d="M123.2 63.8l.3-.2 .3 .2v.3l-.3 .2-.3-.2z" fill="none" stroke="#231f20" stroke-width=".21"/>
<circle cx="123.5" cy="63.9" r=".28" fill="#fff"/>
<circle cx="123.5" cy="63.9" r=".28" fill="none" stroke="#231f20" stroke-width=".21"/>
<circle cx="140.6" cy="63.9" r=".42" fill="#fff"/>
<circle cx="140.6" cy="63.9" r=".42" fill="none" stroke="#231f20" stroke-width=".21"/>
<path d="M140.3 63.8l.3-.2 .3 .2v.3l-.3 .2-.3-.2z" fill="#fff"/>
<path d="M140.3 63.8l.3-.2 .3 .2v.3l-.3 .2-.3-.2z" fill="none" stroke="#231f20" stroke-width=".21"/>
<circle cx="140.6" cy="63.9" r=".28" fill="#fff"/>
<circle cx="140.6" cy="63.9" r=".28" fill="none" stroke="#231f20" stroke-width=".21"/>
<circle cx="138.7" cy="63.9" r=".42" fill="#fff"/>
<circle cx="138.7" cy="63.9" r=".42" fill="none" stroke="#231f20" stroke-width=".21"/>
<path d="M138.4 63.8l.3-.2 .3 .2v.3l-.3 .2-.3-.2z" fill="#fff"/>
<path d="M138.4 63.8l.3-.2 .3 .2v.3l-.3 .2-.3-.2z" fill="none" stroke="#231f20" stroke-width=".21"/>
<circle cx="138.7" cy="63.9" r=".28" fill="#fff"/>
<circle cx="138.7" cy="63.9" r=".28" fill="none" stroke="#231f20" stroke-width=".21"/>
<circle cx="131.1" cy="61.1" r=".42" fill="#fff"/>
<circle cx="131.1" cy="61.1" r=".42" fill="none" stroke="#231f20" stroke-width=".21"/>
<path d="M130.8 60.9l.3-.2 .3 .2v.3l-.3 .2-.3-.2z" fill="#fff"/>
<path d="M130.8 60.9l.3-.2 .3 .2v.3l-.3 .2-.3-.2z" fill="none" stroke="#231f20" stroke-width=".21"/>
<circle cx="131.1" cy="61.1" r=".28" fill="#fff"/>
<circle cx="131.1" cy="61.1" r=".28" fill="none" stroke="#231f20" stroke-width=".21"/>
<circle cx="131.1" cy="60.1" r=".42" fill="#fff"/>
<circle cx="131.1" cy="60.1" r=".42" fill="none" stroke="#231f20" stroke-width=".21"/>
<path d="M130.8 59.9l.3-.2 .3 .2v.3l-.3 .2-.3-.2z" fill="#fff"/>
<path d="M130.8 59.9l.3-.2 .3 .2v.3l-.3 .2-.3-.2z" fill="none" stroke="#231f20" stroke-width=".21"/>
<circle cx="131.1" cy="60.1" r=".28" fill="#fff"/>
<circle cx="131.1" cy="60.1" r=".28" fill="none" stroke="#231f20" stroke-width=".21"/>
<circle cx="131.1" cy="65.1" r=".42" fill="#fff"/>
<circle cx="131.1" cy="65.1" r=".42" fill="none" stroke="#231f20" stroke-width=".21"/>
<path d="M130.8 64.9l.3-.2 .3 .2v.4l-.3 .1-.3-.1z" fill="#fff"/>
<path d="M130.8 64.9l.3-.2 .3 .2v.4l-.3 .1-.3-.1z" fill="none" stroke="#231f20" stroke-width=".21"/>
<circle cx="131.1" cy="65.1" r=".28" fill="#fff"/>
<circle cx="131.1" cy="65.1" r=".28" fill="none" stroke="#231f20" stroke-width=".21"/>
<circle cx="131.1" cy="63.7" r=".42" fill="#fff"/>
<circle cx="131.1" cy="63.7" r=".42" fill="none" stroke="#231f20" stroke-width=".21"/>
<path d="M130.8 63.5l.3-.2 .3 .2v.4l-.3 .1-.3-.1z" fill="#fff"/>
<path d="M130.8 63.5l.3-.2 .3 .2v.4l-.3 .1-.3-.1z" fill="none" stroke="#231f20" stroke-width=".21"/>
<circle cx="131.1" cy="63.7" r=".28" fill="#fff"/>
<g fill="none" stroke="#231f20" stroke-width=".21">
<path d="M122.2 39.1h1.4M123.8 39.1h.1M124 39.1h1.9M126 39.1h.1M126.2 39.1h.8M126.6 34.7v1.4M126.6 36.3v.1M126.6 36.5v1.9M126.6 38.5v.1M126.6 38.7v.8M126.6 39.6v.1M126.6 39.8v1.8"/>
<path d="M127.1 39.1h.1M127.3 39.1h1.9M129.3 39.1h.1M129.6 39.1h1.4M131.2 39.1h1.4M132.8 39.1h.1M133.1 39.1h1.8M135 39.1h.1M135.2 39.1h.8M135.6 34.7v1.4M135.6 36.3v.1M135.6 36.5v1.9"/>
<path d="M135.6 38.5v.1M135.6 38.7v.8M135.6 39.6v.1M135.6 39.8v1.8M136.1 39.1h.1M136.3 39.1h1.9M138.3 39.1h.1M138.6 39.1h1.4M122.2 56.6h1.4M123.8 56.6h.1M124 56.6h1.9M126 56.6h.1"/>
<path d="M126.2 56.6h.8M126.6 41.8v.1M126.6 42.1v1.4M126.6 52.1v1.5M126.6 53.7v.1M126.6 54v1.8M126.6 55.9v.1M126.6 56.1v.9M126.6 57.1v.1M126.6 57.3v1.8M126.6 59.3v.1M126.6 59.5v1.5"/>
<path d="M127.1 56.6h.1M127.3 56.6h1.9M129.3 56.6h.1M129.6 56.6h1.4M131.2 56.6h1.4M132.8 56.6h.1M133.1 56.6h1.8M135 56.6h.1M135.2 56.6h.8M135.6 41.8v.1M135.6 42.1v1.4M135.6 52.1v1.5"/>
<path d="M135.6 53.7v.1M135.6 54v1.8M135.6 55.9v.1M135.6 56.1v.9M135.6 57.1v.1M135.6 57.3v1.8M135.6 59.3v.1M135.6 59.5v1.5M136.1 56.6h.1M136.3 56.6h1.9M138.3 56.6h.1M138.6 56.6h1.4"/>
<circle cx="122.5" cy="38" r=".34"/>
<circle cx="122.5" cy="38" r=".24"/>
<circle cx="123.6" cy="36.1" r=".24"/>
<circle cx="123.6" cy="36.1" r=".34"/>
<circle cx="125.5" cy="35.1" r=".24"/>
<circle cx="125.5" cy="35.1" r=".34"/>
<circle cx="126.6" cy="39.2" r="2.47"/>
<circle cx="127.7" cy="35" r=".24"/>
<circle cx="127.7" cy="35" r=".34"/>
<circle cx="129.5" cy="36.1" r=".24"/>
<circle cx="129.6" cy="36.1" r=".34"/>
<circle cx="130.6" cy="38" r=".24"/>
<circle cx="130.6" cy="38" r=".34"/>
<circle cx="131.5" cy="38" r=".24"/>
<circle cx="131.5" cy="38" r=".34"/>
<circle cx="132.6" cy="36.1" r=".24"/>
<circle cx="132.6" cy="36.1" r=".34"/>
<circle cx="134.5" cy="35.1" r=".24"/>
<circle cx="134.5" cy="35.1" r=".34"/>
<circle cx="135.6" cy="39.2" r="2.47"/>
<circle cx="136.7" cy="35" r=".24"/>
<circle cx="136.7" cy="35" r=".34"/>
<circle cx="138.6" cy="36.1" r=".24"/>
<circle cx="138.6" cy="36.1" r=".34"/>
<circle cx="139.6" cy="38" r=".24"/>
<circle cx="139.6" cy="38" r=".34"/>
<circle cx="122.5" cy="55.5" r=".34"/>
<circle cx="122.5" cy="55.5" r=".24"/>
<circle cx="122.5" cy="40.2" r=".34"/>
<circle cx="122.5" cy="57.7" r=".34"/>
<circle cx="122.5" cy="40.2" r=".24"/>
<circle cx="122.5" cy="57.7" r=".24"/>
<circle cx="123.6" cy="53.6" r=".24"/>
<circle cx="123.6" cy="53.6" r=".34"/>
<circle cx="123.6" cy="42.1" r=".34"/>
<circle cx="123.6" cy="59.6" r=".34"/>
<circle cx="123.6" cy="59.6" r=".24"/>
<circle cx="123.6" cy="42.1" r=".24"/>
<circle cx="125.5" cy="52.5" r=".24"/>
<circle cx="125.5" cy="52.5" r=".34"/>
<circle cx="125.5" cy="43.2" r=".34"/>
<circle cx="125.5" cy="43.2" r=".24"/>
<circle cx="126.6" cy="56.6" r="2.47"/>
<circle cx="127.7" cy="52.5" r=".24"/>
<circle cx="127.7" cy="52.5" r=".34"/>
<circle cx="127.7" cy="43.2" r=".34"/>
<circle cx="127.7" cy="43.2" r=".24"/>
<circle cx="129.5" cy="53.6" r=".24"/>
<circle cx="129.6" cy="53.6" r=".34"/>
<circle cx="129.6" cy="42.1" r=".34"/>
<circle cx="129.6" cy="59.6" r=".34"/>
<circle cx="129.6" cy="59.6" r=".24"/>
<circle cx="129.6" cy="42.1" r=".24"/>
<circle cx="130.6" cy="55.5" r=".24"/>
<circle cx="130.6" cy="55.5" r=".34"/>
<circle cx="130.6" cy="40.2" r=".34"/>
<circle cx="130.6" cy="57.7" r=".34"/>
<circle cx="130.6" cy="57.7" r=".24"/>
<circle cx="130.6" cy="40.2" r=".24"/>
<circle cx="131.5" cy="55.5" r=".24"/>
<circle cx="131.5" cy="55.5" r=".34"/>
<circle cx="131.5" cy="40.2" r=".34"/>
<circle cx="131.5" cy="57.7" r=".34"/>
<circle cx="131.5" cy="40.2" r=".24"/>
<circle cx="131.5" cy="57.7" r=".24"/>
<circle cx="132.6" cy="53.6" r=".24"/>
<circle cx="132.6" cy="53.6" r=".34"/>
<circle cx="132.6" cy="42.1" r=".34"/>
<circle cx="132.6" cy="59.6" r=".34"/>
<circle cx="132.6" cy="59.6" r=".24"/>
<circle cx="132.6" cy="42.1" r=".24"/>
<circle cx="134.5" cy="52.5" r=".24"/>
<circle cx="134.5" cy="52.5" r=".34"/>
<circle cx="134.5" cy="43.2" r=".34"/>
<circle cx="134.5" cy="43.2" r=".24"/>
<circle cx="135.6" cy="56.6" r="2.47"/>
<circle cx="136.7" cy="52.5" r=".24"/>
<circle cx="136.7" cy="52.5" r=".34"/>
<circle cx="136.7" cy="43.2" r=".34"/>
<circle cx="136.7" cy="43.2" r=".24"/>
<circle cx="138.6" cy="53.6" r=".24"/>
<circle cx="138.6" cy="53.6" r=".34"/>
<circle cx="138.6" cy="42.1" r=".34"/>
<circle cx="138.6" cy="59.6" r=".34"/>
<circle cx="138.6" cy="59.6" r=".24"/>
<circle cx="138.6" cy="42.1" r=".24"/>
<circle cx="139.6" cy="55.5" r=".24"/>
<circle cx="139.6" cy="55.5" r=".34"/>
<circle cx="139.7" cy="40.2" r=".34"/>
<circle cx="139.7" cy="57.7" r=".34"/>
<circle cx="139.7" cy="57.7" r=".24"/>
<circle cx="139.7" cy="40.2" r=".24"/>
<circle cx="125.5" cy="60.7" r=".34"/>
<circle cx="125.5" cy="60.7" r=".24"/>
<circle cx="127.7" cy="60.7" r=".34"/>
<circle cx="127.7" cy="60.7" r=".24"/>
<circle cx="131.1" cy="63.7" r=".28"/>
<circle cx="134.5" cy="60.7" r=".34"/>
<circle cx="134.5" cy="60.7" r=".24"/>
<circle cx="136.7" cy="60.7" r=".34"/>
<circle cx="136.7" cy="60.7" r=".24"/>
</g>
<circle cx="135.9" cy="63" r="1.29" fill="#fff"/>
<circle cx="135.9" cy="63" r="1.29" fill="none" stroke="#231f20" stroke-width=".21"/>
<path d="M135 62.5l.9-.5 .9 .5v1l-.9 .5-.9-.5z" fill="#fff"/>
<path d="M135 62.5l.9-.5 .9 .5v1l-.9 .5-.9-.5z" fill="none" stroke="#231f20" stroke-width=".21"/>
<circle cx="135.9" cy="63" r=".83" fill="#fff"/>
<circle cx="135.9" cy="63" r=".83" fill="none" stroke="#231f20" stroke-width=".21"/>
<circle cx="136" cy="32.8" r="1.29" fill="#fff"/>
<circle cx="136" cy="32.8" r="1.29" fill="none" stroke="#231f20" stroke-width=".21"/>
<path d="M135.1 32.3l.9-.6 .9 .6v1l-.9 .5-.9-.5z" fill="#fff"/>
<path d="M135.1 32.3l.9-.6 .9 .6v1l-.9 .5-.9-.5z" fill="none" stroke="#231f20" stroke-width=".21"/>
<circle cx="136" cy="32.8" r=".83" fill="#fff"/>
<circle cx="136" cy="32.8" r=".83" fill="none" stroke="#231f20" stroke-width=".21"/>
<path d="M109.7 82.6h84.6M109.7 86h84.6M109.7 89.5h84.6M109.7 93h84.6" fill="none" stroke="#000" stroke-width=".21"/>
<path d="M20.1 248.1h174.2" fill="none" stroke="#806965" stroke-width=".34"/>
<g font-size="3.2">
<text x="20.1" y="20.6">STANDARD MATERIALS</text>
<text x="109.7" y="20.6">Dimensions</text>
<text x="20.1" y="24.8">Frame plate</text>
<text x="20.1" y="28.4">Mild steel, Epoxy painted</text>
<text x="20.1" y="35.6">Nozzles</text>
<text x="20.1" y="39.2">Carbon steel</text>
<text x="20.1" y="42.8">Metal lined: Stainless steel, Titanium, Alloy C-276</text>
<text x="20.1" y="46.4">Rubber lined: Nitrile, EPDM</text>
<text x="20.1" y="53.7">Plates</text>
<text x="20.1" y="57.3">Stainless steel Alloy 316 (Alloy 254, Alloy C-276 or Titanium</text>
<text x="20.1" y="60.9">Other grades and material available on request.</text>
<text x="20.1" y="68.1">Gaskets</text>
<text x="20.1" y="71.7">Nitrile, EPDM, Viton or HeatSealF™</text>
<text x="20.1" y="75.3">Other grades and material available on request.</text>
<text x="109.7" y="75.8">Measurements mm (inch)</text>
<text x="20.1" y="82.6">TECHNICAL DATA</text>
<text x="20.1" y="86.8">Pressure vessel codes, PED, ASME, pvcALS™</text>
<text x="20.1" y="91">Mechanical design pressure (g) / temperature</text>
<text x="109.7" y="104.6">Maximum heat transfer surface</text>
<text x="109.7" y="108.2">85 m² (910 sq. ft)</text>
<text x="109.7" y="115.5">Particulars required for quotation</text>
<text x="109.7" y="119.1">-</text>
<text x="114.1" y="119.1">Flow rates or heat load</text>
<text x="109.7" y="122.7">-</text>
<text x="114.1" y="122.7">Temperature program</text>
<text x="109.7" y="126.3">-</text>
<text x="109.7" y="129.9">-</text>
<text x="114.1" y="126.3">Physical properties of liquids in question (if not water)</text>
<text x="114.1" y="129.9">Desired working pressure</text>
<text x="20.1" y="133.6">Connections</text>
<text x="109.7" y="133.5">-</text>
<text x="109.7" y="137.1">-</text>
<text x="114.1" y="133.5">Maximum permitted pressure drop</text>
<text x="114.1" y="137.1">Available steam pressure</text>
</g>
<g font-size="2.8">
<text x="110.4" y="81.9">Type</text>
<text x="131.5" y="81.9">H</text>
<text x="152.7" y="81.9">W</text>
<text x="173.8" y="81.9">h</text>
<text x="110.4" y="85.3">TS20-MFM</text>
<text x="110.4" y="88.8">TS20-MFG</text>
<text x="131.5" y="85.3">1405 (55 /</text>
<text x="131.5" y="88.8">1405 (55 /</text>
<text x="146.9" y="85.3">)</text>
<text x="146.9" y="88.8">)</text>
<text x="152.7" y="85.3">740 (29⅛)</text>
<text x="152.7" y="88.8">800 (31½)</text>
<text x="173.8" y="88.8">360 (14⅛)</text>
<text x="173.8" y="85.3">360 (14⅛)</text>
<text x="110.4" y="92.3">TS20-MFS</text>
<text x="131.5" y="92.3">1435 (56½)</text>
<text x="152.7" y="92.3">800 (31½)</text>
<text x="173.8" y="92.3">390 (14⅛)</text>
<text x="20.1" y="97.1">FM</text>
<text x="20.1" y="100.6">FM</text>
<text x="32.5" y="97.1">PED</text>
<text x="32.5" y="100.7">pvcALS™</text>
<text x="68.6" y="100.7">1.0 MPa / 180°C</text>
<text x="68.6" y="97.2">10 MPa / 210°C</text>
<text x="20.1" y="104.1">FG</text>
<text x="20.1" y="107.6">FG</text>
<text x="32.5" y="107.6">ASME</text>
<text x="32.5" y="104.1">PED</text>
<text x="68.6" y="107.6">150 psig / 350°F</text>
<text x="68.6" y="104.1">1.6 MPa / 180°C *)</text>
<text x="20.1" y="111.1">FG</text>
<text x="32.5" y="111.1">pvcALS™</text>
<text x="68.6" y="111.1">1.6 MPa / 180°C</text>
<text x="20.1" y="114.5">FS</text>
<text x="20.1" y="118">FS</text>
<text x="32.5" y="118">ASME</text>
<text x="32.5" y="114.5">PED</text>
<text x="68.6" y="118">460 psig / 350°F</text>
<text x="68.6" y="114.5">3.0 MPa / 160°C</text>
<text x="20.1" y="143.2">FM</text>
<text x="26.8" y="143.2">PED</text>
<text x="42.4" y="143.2">200 mm</text>
<text x="42.4" y="139.7">Size:</text>
<text x="57.5" y="143.2">DIN 2501 PN10, ASME CI. 150</text>
<text x="20.1" y="146.6">FM</text>
<text x="26.8" y="146.7">pvcALS™</text>
<text x="42.4" y="146.6">200 mm</text>
<text x="57.5" y="146.7">DIN/GB/GOST PN10, ASME CI. 150,</text>
<text x="57.5" y="149.8">JIS 10K</text>
<text x="20.1" y="153.3">FG</text>
<text x="26.8" y="153.3">PED</text>
<text x="42.4" y="153.3">200 mm</text>
<text x="57.5" y="153.3">DIN 2501 PN16, ASME CI. 150</text>
<text x="20.1" y="156.8">FG</text>
<text x="20.1" y="160.3">FG</text>
<text x="26.8" y="156.8">ASME</text>
<text x="26.8" y="160.3">pvcALS™</text>
<text x="42.4" y="156.7">8&quot;</text>
<text x="42.4" y="160.2">200 mm</text>
<text x="57.5" y="156.8">ASME CI. 150</text>
<text x="57.5" y="160.3">DIN/GB/GOST PN16, ASME CI. 150,</text>
<text x="20.1" y="166.9">FS</text>
<text x="26.8" y="166.9">PED</text>
<text x="42.4" y="166.9">200 mm</text>
<text x="57.5" y="163.4">JIS 10K/JIS 16K</text>
<text x="57.5" y="166.9">DIN 2501 PN25/PN40, ASME CI. 300</text>
<text x="20.1" y="170.4">FS</text>
<text x="26.8" y="170.4">ASME</text>
<text x="42.4" y="170.3">8&quot;</text>
<text x="57.5" y="170.4">ASME CI. 150/300</text>
<text x="20.8" y="246.1">EPM00001EN 1202</text>
<text x="99.2" y="246.1">Alfa Laval reserves the right to change specifications without prior notification.</text>
</g>
<g font-size="2.4">
<text x="110.4" y="95.4">The number of tightening bolts may vary depending on pressure rating.</text>
<text x="20.1" y="121.2">*) Frame FG also approved for 1.2 MPa / 200ºC to allow use in steam systems</text>
<text x="20.1" y="124.4">without safety valves.</text>
<text x="20.8" y="255.5">How to contact Alfa Laval</text>
<text x="20.8" y="258.7">Up-to-date AlfaLaval contact details for</text>
<text x="20.8" y="261.9">all countries are always available on our</text>
<text x="20.8" y="265">website on www.alfalaval.com</text>
</g>
<g font-size="2.1">
<text x="142.4" y="84.6">5</text>
<text x="142.4" y="88.1">5</text>
<text x="144.6" y="85.7">16</text>
<text x="144.6" y="89.1">16</text>
</g>
<g font-size="1.9" fill="#231f20">
<text x="126.9" y="27.9">363 (14.3)</text>
<text x="130.3" y="24.4">W</text>
<text x="113.9" y="48.6" transform="rotate(-90 113.9 48.6)">H</text>
<text x="117" y="52.2" transform="rotate(-90 117 52.2)">698 (27.4)</text>
<text x="117.1" y="62" transform="rotate(-90 117.1 62)">h</text>
<text x="162.7" y="68.7">880-2715 (35-107)</text>
</g>
</svg>
